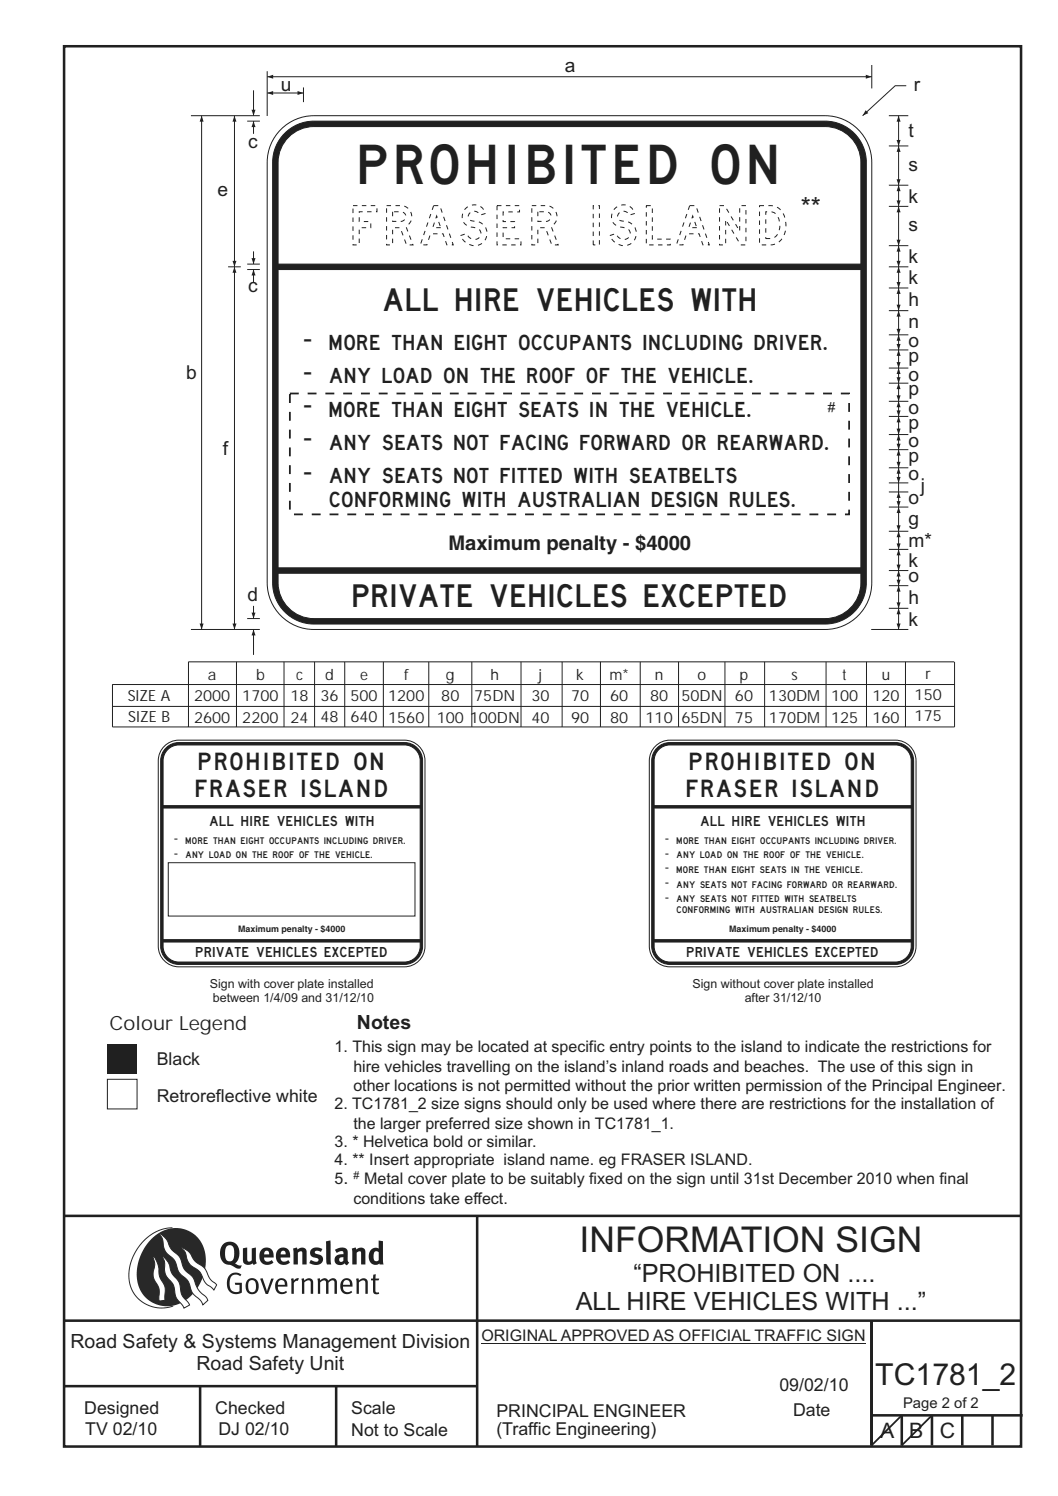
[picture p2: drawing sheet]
<svg xmlns="http://www.w3.org/2000/svg" width="210mm" height="297mm" viewBox="0 0 210 297" stroke-linecap="round" stroke-linejoin="round" font-family="sans-serif">
<g fill="none" stroke="#231f20" stroke-width=".51">
<path d="M12.7 9.2h190v278h-190zM12.7 241.4h190M94.7 241.4v45.8M12.7 275.2h82M12.7 262.2h190.1M39.7 275.2v12M66.7 275.2v12M173 262.1v24.9M173 281h30M179 281v6M185 281v6M191 281v6"/>
<path d="M197 281v6"/>
</g>
<path d="M95.5 266.7h76.3" fill="none" stroke="#231f20" stroke-width=".2"/>
<path d="M21.3 207.3h5.9v5.8h-5.9z" fill-rule="evenodd" fill="#231f20"/>
<path d="M21.3 214.3h5.9v5.9h-5.9z" fill-rule="evenodd" fill="#fff" stroke="#231f20" stroke-width=".2"/>
<path d="M34.2 243.8a9.5 9.5 0 0 0-8.6 9.7 6.5 6.5 0 0 0 8.8 5.8" fill="none" stroke="#2a2723" stroke-width=".2"/>
<path d="M30.1 245.9a6.1 6.1 0 0 1 7.3-1.6 6.1 6.1 0 0 1 3.4 6.7 9 9 0 0 1-6.5 8.2 6.1 6.1 0 0 1-7.1-7 10.4 10.4 0 0 1 2.9-6.3z" fill-rule="evenodd" fill="#2a2723"/>
<g fill="#fff" stroke="#2a2723" stroke-width=".2">
<path d="M30.4 249.4l.3 .3 .6 1.2 .4 2.5 1 2 .1 2.7-1.2 .2v-2.5l-1-1.8-.2-.7v-.7l.3-1.7z" fill-rule="evenodd"/>
<path d="M36 247.7l.5 .2 .9 .6 1.3 1.8 2 1.5 1 2.1 1.3 1.2-.5 1-1.7-1.4-1.2-2.3-1.9-1.4-.6-.9-.4-1.5z" fill-rule="evenodd"/>
<path d="M31.7 244.9l.3 .2 .9 .8 1.1 2 1.6 1.6 1 2.4 1.6 1.6 1.2 2.6 1.6 1.6 .2 .5-.9 .9-.5-.9-1.6-1.5-1-2.5-1.7-1.6-.9-2.4-1.7-1.7-.4-1-.3-1.5z" fill-rule="evenodd"/>
<path d="M32.2 249.4l.5 .4 .7 .9 .7 2.1 1.5 1.9 .5 2.4 1.5 1.8v.2l-1.1 .6-1.6-2.1-.5-2.6-1.5-1.9-.2-.9v-1.7z" fill-rule="evenodd"/>
</g>
<g fill="#231f20">
<path d="M45.6 253.1l.5-.3 .7-.2 .6 .1 .5 .4-.2 .3-.9-.4-.8 .3-.3 .6-.1 1.1 .1 .7 .3 .5 .5 .3h.6l.4-.1v-1.3h-.8l-.1-.4h1.4v1.9l-.7 .3h-.8l-.6-.2-.5-.5-.3-.7-.1-1 .2-.8z" fill-rule="evenodd"/>
<path d="M49.5 254.3l.7-.1 .5 .4 .1 1.3-.2 .4-.3 .2h-.5l-.4-.4-.1-1zM49.2 254.1l-.3 .4-.2 .7 .3 1.1 .7 .6 1-.1 .4-.4 .2-.6v-.7l-.2-.7-.3-.4-.5-.2h-.6z" fill-rule="evenodd"/>
<path d="M51.6 253.9l.5-.1 .9 2.6 .8-2.6h.5l-1.1 3.1h-.5z" fill-rule="evenodd"/>
<path d="M55.4 254.3l.4-.2 .4 .1 .3 .3v.6h-1.3zM55.1 254.1l-.4 .4-.1 .5v.8l.3 .6 .4 .4 .5 .1h.6l.5-.3h.1l-.2-.4-.6 .3-.7-.1-.2-.3-.1-.5v-.2h1.8l-.2-1.2-.3-.3-.5-.1h-.5z" fill-rule="evenodd"/>
<path d="M57.7 253.9l.5-.1 .1 .4 .5-.4h.5l-.2 .5h-.4l-.3 .4-.1 2.2h-.5z" fill-rule="evenodd"/>
<path d="M59.8 253.9l.5-.1a.24 .24 0 0 0 .1 .4 .24 .24 0 0 0 .3-.3l.8-.1 .6 .4 .1 2.7h-.5v-2.4l-.2-.2-.3-.1-.8 .4v2.3h-.5z" fill-rule="evenodd"/>
<path d="M63 253.9l.5-.1a.24 .24 0 0 0 .1 .3 .24 .24 0 0 0 .3-.2l.6-.1 .5 .2a.25 .25 0 0 0 .2 .2 .25 .25 0 0 0 .2-.2l.8-.2 .6 .4 .1 2.7h-.5v-2.4l-.1-.2-.3-.1-.8 .4v2.3h-.5v-2.4l-.1-.2-.3-.1-.8 .4v2.3h-.4z" fill-rule="evenodd"/>
<path d="M68.4 254.3l.4-.2 .4 .2 .3 .8h-1.4zM68 254.1l-.3 .4-.1 .5v.8l.2 .6 .4 .4 .5 .1h.5l.5-.2 .2-.1-.2-.4-.6 .3-.7-.1-.3-.4v-.6h1.9l-.2-1.1-.4-.4-.5-.1h-.5z" fill-rule="evenodd"/>
<path d="M70.7 253.9l.4-.1a.24 .24 0 0 0 .2 .4 .24 .24 0 0 0 .3-.3l.8-.1 .5 .4 .1 2.7h-.5v-2.4l-.1-.2-.3-.1-.9 .4v2.3h-.4z" fill-rule="evenodd"/>
<path d="M74.1 253.1l.5-.1-.1 .8h.8l-.2 .4h-.6v2.2l.2 .2 .5-.1 .1 .3-.3 .1h-.6l-.3-.4-.1-2.3h-.4v-.4h.4z" fill-rule="evenodd"/>
<path d="M45 247.4l.4-.2h.4l.4 .2 .2 .4v1.8l-.2 .5-.3 .3-.7-.1-.4-.5-.1-1.5zM44.3 247l-.5 .9-.1 1.2 .3 1.1 .7 .7 1.1 .2 1.3 .7h.7l.2-.6h-.6l-.8-.4 .7-.8 .2-1.2a1.95 1.95 0 0 0-.9-2 1.95 1.95 0 0 0-2.3 .2z" fill-rule="evenodd"/>
<path d="M48.2 247.8l.9-.1v2.4l.1 .3 .3 .1 .5-.3v-2.4l.8-.1v2.6l.2 .5-.7 .3a.39 .39 0 0 0-.7 0l-.8-.1-.5-.4z" fill-rule="evenodd"/>
<path d="M52.6 248.4l.3-.1 .3 .1 .2 .6h-1zM51.9 248.1l-.3 .4-.1 .8 .1 .7 .3 .7 .5 .3 .6 .1 .7-.1 .6-.3-.4-.5-.4 .2-.5 .1-.4-.2-.2-.4v-.2h1.9l-.1-1.1-.3-.6-1-.3-.5 .1z" fill-rule="evenodd"/>
<path d="M55.9 248.4l.3-.1 .3 .1 .2 .6h-1zM55.2 248.1l-.3 .5-.1 .8 .1 .7 .3 .6 .5 .3 .6 .1 .7-.1 .6-.3-.4-.5-.5 .2h-.6l-.4-.5v-.2h1.9l-.1-1-.3-.7-.5-.2-.5-.1-.5 .1z" fill-rule="evenodd"/>
<path d="M58.1 247.9l.8-.2 .1 .4 1-.4 .7 .3 .2 .5v2.5h-.9v-2.2l-.2-.4-.7 .3v2.3h-.8z" fill-rule="evenodd"/>
<path d="M61.8 248l.9-.3 1.3 .3-.3 .5-.8-.2-.4 .3 .1 .2 1 .4 .4 .4 .1 .8-.5 .5-1 .2-1.2-.3 .3-.7 1.1 .4 .2-.1 .2-.2-.1-.4-1-.2-.4-.3-.2-.7z" fill-rule="evenodd"/>
<path d="M67.4 249.7l.8-.1-.1 .7-.3 .2h-.3l-.2-.4zM66.5 248.1l.3 .7 .8-.4 .5 .2a.32 .32 0 0 1 0 .4 .32 .32 0 0 1-.4 0l-.6 .1-.4 .3-.3 .4v.6l.2 .4 .3 .2 1.1 .1a.46 .46 0 0 1 .8 .1l.5-.5-.3-.4v-1.8l-.2-.5-.4-.3h-.6z" fill-rule="evenodd"/>
<path d="M69.8 247.9l.8-.2 .1 .4 1-.4 .7 .3 .1 .5v2.5h-.8v-2.3l-.3-.3-.6 .3v2.3h-.9z" fill-rule="evenodd"/>
<path d="M74.4 248.5l.4-.1 .4 .2v1.6l-.4 .2-.4-.1-.2-.3v-1zM75.2 246.3v1.3a.19 .19 0 0 1-.1 .3 .19 .19 0 0 1-.3-.2l-.8 .1-.5 .6-.3 .9 .1 1 .3 .5 .6 .3h.6l.5-.3 .1 .2h.7l-.1-4.6z" fill-rule="evenodd"/>
<path d="M64.7 246.5l.9-.2 .1 4.7h-.8l-.1-.3z" fill-rule="evenodd"/>
</g>
<g fill="none" stroke="#231f20" stroke-width=".2">
<path d="M22.3 135.9h167.2M46.9 131.4v12.9M56.4 131.4v12.9M62.4 131.4v12.9M68.4 131.4v12.9M76.1 131.4v12.9M85.1 131.4v12.9M93.7 131.4v12.9M103.4 131.4v12.9M111.6 131.4v12.9M119.2 131.4v12.9M127.1 131.4v12.9"/>
<path d="M134.7 131.4v12.9M143.9 131.4v12.9M151.8 131.4v12.9M164 131.4v12.9M172 131.4v12.9M179.7 131.4v12.9M189.4 131.4h-152v12.9M189.5 131.4v12.9h-167.2v-8.5M22.3 140.2h167.2"/>
</g>
<path d="M179 281l-6 6M185 281l-6 6" fill="none" stroke="#231f20" stroke-width=".35"/>
<path d="M56.2 25.3a9.2 9.2 0 0 1 6.1-2.3h101.5a9.3 9.3 0 0 1 9.2 9.2v83.5a9.3 9.3 0 0 1-9.2 9.3h-101.5a9.3 9.3 0 0 1-9.3-9.3v-83.5a9.2 9.2 0 0 1 3.2-6.9z" fill-rule="evenodd" fill="#fff" stroke="#231f20" stroke-width=".2"/>
<path d="M56.5 26.5a8.2 8.2 0 0 1 5.8-2.4h101.5a8.2 8.2 0 0 1 8.2 8.1v83.5a8.2 8.2 0 0 1-8.2 8.2h-101.5a8.2 8.2 0 0 1-8.2-8.2v-83.5a8.2 8.2 0 0 1 2.4-5.7z" fill-rule="evenodd" fill="#231f20" stroke="#231f20" stroke-width=".2"/>
<path d="M57.6 26.9a7.1 7.1 0 0 1 4.7-1.8h101.5a7.1 7.1 0 0 1 7.1 7.1v83.5a7.1 7.1 0 0 1-7.1 7.1h-101.5a7.1 7.1 0 0 1-7.1-7.1v-83.5a7.1 7.1 0 0 1 2.4-5.3z" fill-rule="evenodd" fill="#fff" stroke="#231f20" stroke-width=".2"/>
<path d="M54.6 52.4h116.8v1.1h-116.8z" fill-rule="evenodd" fill="#231f20" stroke="#231f20" stroke-width=".2"/>
<path d="M53 15.2h120" fill="none" stroke="#231f20" stroke-width=".2"/>
<g fill="#231f20">
<path d="M171.9 14.8l1.1 .4-1.1 .4z"/>
<path d="M53 15.2l1.2-.4v.8z"/>
</g>
<path d="M53 18.5h7.2" fill="none" stroke="#231f20" stroke-width=".2"/>
<g fill="#231f20">
<path d="M59.1 18.1l1.1 .4-1.1 .4z"/>
<path d="M53 18.5l1.2-.4v.8z"/>
</g>
<path d="M173 12.9v4.7M179.9 17h-2.2l-6.5 6" fill="none" stroke="#231f20" stroke-width=".2"/>
<path d="M171.8 21.9l.6 .6-1.2 .5z" fill="#231f20"/>
<path d="M178.4 109.1v4.2" fill="none" stroke="#231f20" stroke-width=".2"/>
<g fill="#231f20">
<path d="M178.4 109.1l.4 1.2h-.8z"/>
<path d="M178 112.1h.8l-.4 1.2z"/>
</g>
<path d="M178.4 105.5v3.6" fill="none" stroke="#231f20" stroke-width=".2"/>
<g fill="#231f20">
<path d="M178.4 105.5l.4 1.2h-.8z"/>
<path d="M178 107.9h.8l-.4 1.2z"/>
</g>
<path d="M178.4 100.7v4.8" fill="none" stroke="#231f20" stroke-width=".2"/>
<g fill="#231f20">
<path d="M178.4 100.7l.4 1.2h-.8z"/>
<path d="M178 104.3h.8l-.4 1.2z"/>
</g>
<path d="M178.4 73.1v3" fill="none" stroke="#231f20" stroke-width=".2"/>
<g fill="#231f20">
<path d="M178.4 73.1l.4 1.2h-.8z"/>
<path d="M178 74.9h.8l-.4 1.2z"/>
</g>
<g fill="none" stroke="#231f20" stroke-width=".2">
<path d="M53 14.1v8.9M176.4 76.1h3.9M176.4 79.7h3.9M178.4 79.7v3M176.4 82.7h3.9M176.4 89.3h3.9M176.4 97.7h3.9M176.4 86.3h3.9M176.4 92.9h3.9M176.4 109.1h3.9M176.4 105.5h3.9M176.4 113.3h3.9"/>
<path d="M176.4 100.7h3.9"/>
</g>
<g fill="#231f20">
<path d="M178 81.5h.8l-.4 1.2z"/>
<path d="M178.4 79.7l.4 1.2h-.8z"/>
</g>
<path d="M178.4 86.3v3" fill="none" stroke="#231f20" stroke-width=".2"/>
<g fill="#231f20">
<path d="M178 88.1h.8l-.4 1.2z"/>
<path d="M178.4 86.3l.4 1.2h-.8z"/>
</g>
<path d="M178.4 92.9v3" fill="none" stroke="#231f20" stroke-width=".2"/>
<g fill="#231f20">
<path d="M178 94.7h.8l-.4 1.2z"/>
<path d="M178.4 92.9l.4 1.2h-.8z"/>
</g>
<path d="M178.4 76.1v3.6" fill="none" stroke="#231f20" stroke-width=".2"/>
<g fill="#231f20">
<path d="M178.4 76.1l.4 1.2h-.8z"/>
<path d="M178 78.5h.8l-.4 1.2z"/>
</g>
<path d="M178.4 82.7v3.6" fill="none" stroke="#231f20" stroke-width=".2"/>
<g fill="#231f20">
<path d="M178.4 82.7l.4 1.2h-.8z"/>
<path d="M178 85.1h.8l-.4 1.2z"/>
</g>
<path d="M178.4 89.3v3.6" fill="none" stroke="#231f20" stroke-width=".2"/>
<g fill="#231f20">
<path d="M178.4 89.3l.4 1.2h-.8z"/>
<path d="M178 91.7h.8l-.4 1.2z"/>
</g>
<path d="M178.4 97.7v3" fill="none" stroke="#231f20" stroke-width=".2"/>
<g fill="#231f20">
<path d="M178.4 97.7l.4 1.2h-.8z"/>
<path d="M178 99.5h.8l-.4 1.2z"/>
</g>
<path d="M60.2 17.4v2.9M176.4 95.9h3.9M178.4 95.9v1.8M178.4 113.3v3M172.9 125h7.4" fill="none" stroke="#231f20" stroke-width=".2"/>
<path d="M54.6 112.7h116.8v1.1h-116.8z" fill-rule="evenodd" fill="#231f20" stroke="#231f20" stroke-width=".2"/>
<g fill="#231f20">
<path d="M178 115.1h.8l-.4 1.2z"/>
<path d="M178.4 113.3l.4 1.2h-.8z"/>
</g>
<path d="M176.4 116.3h3.9M178.4 116.3v4.5M176.4 120.8h3.9" fill="none" stroke="#231f20" stroke-width=".2"/>
<g fill="#231f20">
<path d="M178.4 116.3l.4 1.2h-.8z"/>
<path d="M178 119.6h.8l-.4 1.2z"/>
</g>
<path d="M178.4 120.8v4.2" fill="none" stroke="#231f20" stroke-width=".2"/>
<g fill="#231f20">
<path d="M178 123.8h.8l-.4 1.2z"/>
<path d="M178.4 120.8l.4 1.2h-.8z"/>
</g>
<path d="M57.5 78.1h111v24h-111z" fill="none" stroke="#231f20" stroke-width=".35" stroke-dasharray="1.8 1.8" stroke-linecap="butt"/>
<path d="M40 23v102" fill="none" stroke="#231f20" stroke-width=".2"/>
<g fill="#231f20">
<path d="M40 23l.4 1.2h-.8z"/>
<path d="M39.6 123.8h.8l-.4 1.2z"/>
</g>
<path d="M46.5 53v72" fill="none" stroke="#231f20" stroke-width=".2"/>
<g fill="#231f20">
<path d="M46.5 53l.4 1.2h-.8z"/>
<path d="M46.1 123.8h.8l-.4 1.2z"/>
</g>
<path d="M50.3 125v5" fill="none" stroke="#231f20" stroke-width=".2"/>
<path d="M50.3 125l.4 1.2h-.8z" fill="#231f20"/>
<path d="M50.3 24.1v2.5" fill="none" stroke="#231f20" stroke-width=".2"/>
<path d="M50.3 24.1l.4 1.1h-.8z" fill="#231f20"/>
<path d="M50.3 17.9v5.1" fill="none" stroke="#231f20" stroke-width=".2"/>
<path d="M49.9 21.8h.8l-.4 1.2z" fill="#231f20"/>
<path d="M37.9 23h13.7M49.1 24.1h2.5M37.9 125h13.7M49.1 122.8h2.5M50.3 120.3v2.5" fill="none" stroke="#231f20" stroke-width=".2"/>
<path d="M49.9 121.6h.8l-.4 1.2z" fill="#231f20"/>
<path d="M46.5 23v30M49.1 52.4h2.5M49.1 53.5h2.5" fill="none" stroke="#231f20" stroke-width=".2"/>
<g fill="#231f20">
<path d="M46.1 51.8h.8l-.4 1.2z"/>
<path d="M46.5 23l.4 1.2h-.8z"/>
</g>
<path d="M50.3 49.9v2.5" fill="none" stroke="#231f20" stroke-width=".2"/>
<path d="M49.9 51.2h.8l-.4 1.2z" fill="#231f20"/>
<path d="M50.3 53.5v2.5" fill="none" stroke="#231f20" stroke-width=".2"/>
<path d="M50.3 53.5l.4 1.2h-.8z" fill="#231f20"/>
<path d="M45.3 53h2.5M178.4 57.2v4.5" fill="none" stroke="#231f20" stroke-width=".2"/>
<g fill="#231f20">
<path d="M178.4 57.2l.4 1.2h-.8z"/>
<path d="M178 60.5h.8l-.4 1.2z"/>
</g>
<path d="M178.4 66.5v3" fill="none" stroke="#231f20" stroke-width=".2"/>
<g fill="#231f20">
<path d="M178.4 66.5l.4 1.2h-.8z"/>
<path d="M178 68.3h.8l-.4 1.2z"/>
</g>
<path d="M178.4 48.8v4.2M176.4 69.5h3.9M176.4 61.7h3.9" fill="none" stroke="#231f20" stroke-width=".2"/>
<g fill="#231f20">
<path d="M178.4 48.8l.4 1.2h-.8z"/>
<path d="M178 51.8h.8l-.4 1.2z"/>
</g>
<path d="M178.4 36.8v4.2M176.4 48.8h3.9M176.4 41h3.9" fill="none" stroke="#231f20" stroke-width=".2"/>
<g fill="#231f20">
<path d="M178.4 36.8l.4 1.2h-.8z"/>
<path d="M178 39.8h.8l-.4 1.2z"/>
</g>
<path d="M176.4 36.8h3.9M178.4 29v7.8" fill="none" stroke="#231f20" stroke-width=".2"/>
<g fill="#231f20">
<path d="M178.4 29l.4 1.2h-.8z"/>
<path d="M178 35.6h.8l-.4 1.2z"/>
</g>
<path d="M176.4 29h3.9M178.4 23v6" fill="none" stroke="#231f20" stroke-width=".2"/>
<g fill="#231f20">
<path d="M178.4 23l.4 1.2h-.8z"/>
<path d="M178 27.8h.8l-.4 1.2z"/>
</g>
<path d="M176.4 23h3.9M176.4 57.2h3.9M176.4 53h3.9M176.4 73.1h3.9M176.4 66.5h3.9M178.4 69.5v3.6" fill="none" stroke="#231f20" stroke-width=".2"/>
<g fill="#231f20">
<path d="M178.4 69.5l.4 1.2h-.8z"/>
<path d="M178 71.9h.8l-.4 1.2z"/>
</g>
<path d="M178.4 61.7v4.8" fill="none" stroke="#231f20" stroke-width=".2"/>
<g fill="#231f20">
<path d="M178 65.3h.8l-.4 1.2z"/>
<path d="M178.4 61.7l.4 1.2h-.8z"/>
</g>
<path d="M178.4 53v4.2" fill="none" stroke="#231f20" stroke-width=".2"/>
<g fill="#231f20">
<path d="M178 56h.8l-.4 1.2z"/>
<path d="M178.4 53l.4 1.2h-.8z"/>
</g>
<path d="M178.4 41v7.8" fill="none" stroke="#231f20" stroke-width=".2"/>
<g fill="#231f20">
<path d="M178.4 41l.4 1.2h-.8z"/>
<path d="M178 47.6h.8l-.4 1.2z"/>
</g>
<path d="M130.1 148.1a4.1 4.1 0 0 1 2.9-1.2h44.7a4.1 4.1 0 0 1 4.1 4.1v36.9a4.1 4.1 0 0 1-4.1 4h-44.7a4.1 4.1 0 0 1-4.1-4v-36.9a4.1 4.1 0 0 1 1.2-2.9z" fill-rule="evenodd" fill="#fff" stroke="#231f20" stroke-width=".2"/>
<path d="M130.4 148.5a3.6 3.6 0 0 1 2.6-1.1h44.7a3.6 3.6 0 0 1 3.6 3.6v36.9a3.6 3.6 0 0 1-3.6 3.6h-44.7a3.6 3.6 0 0 1-3.6-3.6v-36.9a3.6 3.6 0 0 1 1-2.5z" fill-rule="evenodd" fill="#231f20" stroke="#231f20" stroke-width=".2"/>
<path d="M131 148.6l1.3-.6 .7-.1h44.7a3.1 3.1 0 0 1 3.2 3.1v36.9a3.1 3.1 0 0 1-3.2 3.1h-44.7a3.1 3.1 0 0 1-3.2-3.1v-36.9a3.1 3.1 0 0 1 1.2-2.4z" fill-rule="evenodd" fill="#fff" stroke="#231f20" stroke-width=".2"/>
<g fill="#231f20" stroke="#231f20" stroke-width=".2">
<path d="M129.6 159.9h51.5v.5h-51.5z" fill-rule="evenodd"/>
<path d="M129.6 186.5h51.5v.5h-51.5z" fill-rule="evenodd"/>
</g>
<path d="M32.6 148.1a4.1 4.1 0 0 1 2.9-1.2h44.8a4.1 4.1 0 0 1 4.1 4.1v36.9a4.1 4.1 0 0 1-4.1 4h-44.8a4.1 4.1 0 0 1-4.1-4v-36.9a4.1 4.1 0 0 1 1.2-2.9z" fill-rule="evenodd" fill="#fff" stroke="#231f20" stroke-width=".2"/>
<path d="M33 148.5a3.6 3.6 0 0 1 2.5-1.1h44.8a3.6 3.6 0 0 1 3.6 3.6v36.9a3.6 3.6 0 0 1-3.6 3.6h-44.8a3.6 3.6 0 0 1-3.6-3.6v-36.9a3.6 3.6 0 0 1 1.1-2.5z" fill-rule="evenodd" fill="#231f20" stroke="#231f20" stroke-width=".2"/>
<path d="M33.5 148.6l1.3-.6 .7-.1h44.8a3.1 3.1 0 0 1 3.1 3.1v36.9a3.1 3.1 0 0 1-3.1 3.1h-44.8a3.1 3.1 0 0 1-3.1-3.1v-36.9a3.1 3.1 0 0 1 1.1-2.4z" fill-rule="evenodd" fill="#fff" stroke="#231f20" stroke-width=".2"/>
<g fill="#231f20" stroke="#231f20" stroke-width=".2">
<path d="M32.1 159.9h51.6v.5h-51.6z" fill-rule="evenodd"/>
<path d="M32.1 186.5h51.6v.5h-51.6z" fill-rule="evenodd"/>
</g>
<path d="M33.4 171.3h49v10.6h-49z" fill-rule="evenodd" fill="#fff" stroke="#231f20" stroke-width=".2"/>
<g font-size="7.8" fill="#231f20">
<text x="71.5" y="36.6">PROHIBITED ON</text>
<text x="70.1" y="48.6">FRASER ISLAND</text>
</g>
<text font-size="7.1" fill="#231f20" x="115" y="248.5">INFORMATION SIGN</text>
<text font-size="6" fill="#231f20" x="173.7" y="275">TC1781_2</text>
<text font-size="5.2" fill="#231f20" x="159" y="43">**</text>
<g font-size="5.1" fill="#231f20">
<text x="60.2" y="68.8">-</text>
<text x="60.2" y="75.4">-</text>
<text x="60.2" y="82">-</text>
<text x="60.2" y="88.6">-</text>
<text x="60.2" y="95.2">-</text>
</g>
<g font-size="5" fill="#231f20">
<text x="125.7" y="254.5">“PROHIBITED ON ....</text>
<text x="114.3" y="260.1">ALL HIRE VEHICLES WITH ...”</text>
</g>
<g font-size="4.5" fill="#231f20">
<text x="76.2" y="61.7">ALL HIRE VEHICLES WITH</text>
<text x="70.1" y="120.6">PRIVATE VEHICLES EXCEPTED</text>
</g>
<g font-size="4.2" fill="#231f20">
<text x="174.7" y="285.6">A</text>
<text x="180.5" y="285.6">B</text>
<text x="186.6" y="285.6">C</text>
</g>
<text font-size="4" fill="#231f20" x="89" y="109.2">Maximum penalty - $4000</text>
<g font-size="3.9" fill="#231f20">
<text x="21.8" y="204.5">Colour Legend</text>
<text x="70.8" y="204.4">Notes</text>
<text x="14" y="267.6">Road Safety &amp; Systems Management Division</text>
<text x="39" y="271.9">Road Safety Unit</text>
</g>
<g font-size="3.8" fill="#231f20">
<text x="112.1" y="14.3">a</text>
<text x="55.7" y="18.1">u</text>
<text x="181.4" y="18">r</text>
<text x="49.3" y="29.3">c</text>
<text x="180.3" y="27.3">t</text>
<text x="180.3" y="33.9">s</text>
<text x="43.2" y="39">e</text>
<text x="180.3" y="40.2">k</text>
<text x="180.3" y="45.9">s</text>
<text x="180.3" y="52.2">k</text>
<text x="49.3" y="58">c</text>
<text x="180.3" y="56.4">k</text>
<text x="180.3" y="60.8">h</text>
<text x="180.3" y="65.1">n</text>
<text x="180.3" y="71.9">p</text>
<text x="180.3" y="69">o</text>
<text x="37" y="75.3">b</text>
<text x="180.3" y="75.6">o</text>
<text x="180.3" y="82.2">o</text>
<text x="180.3" y="78.5">p</text>
<text x="180.3" y="88.8">o</text>
<text x="180.3" y="85.1">p</text>
<text x="44.2" y="90.4">f</text>
<text x="180.3" y="95.2">o</text>
<text x="180.3" y="91.7">p</text>
<text x="180.3" y="100.2">o</text>
<text x="182.8" y="97.7">j</text>
<text x="180.3" y="104.1">g</text>
<text x="180.3" y="112.5">k</text>
<text x="180.3" y="108.7">m*</text>
<text x="49.1" y="119.3">d</text>
<text x="180.3" y="115.6">o</text>
<text x="180.3" y="119.9">h</text>
<text x="180.3" y="124.3">k</text>
</g>
<g font-size="3.5" fill="#231f20">
<text x="31.1" y="211.4">Black</text>
<text x="31.1" y="218.8">Retroreflective white</text>
<text x="16.7" y="280.6">Designed</text>
<text x="42.7" y="280.6">Checked</text>
<text x="69.7" y="280.6">Scale</text>
<text x="98.5" y="281.3">PRINCIPAL ENGINEER</text>
<text x="154.7" y="276.2">09/02/10</text>
<text x="157.4" y="281.2">Date</text>
<text x="16.9" y="284.8">TV 02/10</text>
<text x="43.3" y="284.9">DJ 02/10</text>
<text x="69.7" y="285.2">Not to Scale</text>
<text x="98.5" y="284.8">(Traffic Engineering)</text>
</g>
<g font-size="3.4" fill="#231f20">
<text x="39.5" y="153">PROHIBITED ON</text>
<text x="137" y="153">PROHIBITED ON</text>
<text x="38.9" y="158.3">FRASER ISLAND</text>
<text x="136.4" y="158.3">FRASER ISLAND</text>
</g>
<g font-size="3.2" fill="#231f20">
<text x="66.4" y="208.9">1. This sign may be located at specific entry points to the island to indicate the restrictions for</text>
<text x="70.1" y="212.8">hire vehicles travelling on the island’s inland roads and beaches. The use of this sign in</text>
<text x="66.4" y="220.2">2. TC1781_2 size signs should only be used where there are restrictions for the installation of</text>
<text x="70.1" y="216.7">other locations is not permitted without the prior written permission of the Principal Engineer.</text>
<text x="66.4" y="227.7">3. * Helvetica bold or similar.</text>
<text x="70.1" y="224.1">the larger preferred size shown in TC1781_1.</text>
<text x="66.4" y="231.2">4. ** Insert appropriate island name. eg FRASER ISLAND.</text>
<text x="66.4" y="235.1">5.</text>
<text x="70.1" y="239.1">conditions take effect.</text>
<text x="72.3" y="235.1">Metal cover plate to be suitably fixed on the sign until 31st December 2010 when final</text>
<text x="95.5" y="266.3">ORIGINAL APPROVED AS OFFICIAL TRAFFIC SIGN</text>
</g>
<g font-size="3" fill="#231f20">
<text x="65.5" y="69.5">MORE THAN EIGHT OCCUPANTS INCLUDING DRIVER.</text>
<text x="65.5" y="76.1">ANY LOAD ON THE ROOF OF THE VEHICLE.</text>
<text x="65.5" y="82.7">MORE THAN EIGHT SEATS IN THE VEHICLE.</text>
<text x="65.5" y="89.3">ANY SEATS NOT FACING FORWARD OR REARWARD.</text>
<text x="65.5" y="95.9">ANY SEATS NOT FITTED WITH SEATBELTS</text>
<text x="65.5" y="100.7">CONFORMING WITH AUSTRALIAN DESIGN RULES.</text>
<text x="41.3" y="135">a</text>
<text x="50.8" y="135">b</text>
<text x="58.8" y="135">c</text>
<text x="64.5" y="134.9">d</text>
<text x="71.5" y="134.9">e</text>
<text x="80.2" y="135">f</text>
<text x="88.5" y="135">g</text>
<text x="97.4" y="135">h</text>
<text x="106.9" y="135">j</text>
<text x="114.4" y="135">k</text>
<text x="121" y="135">m*</text>
<text x="130" y="135">n</text>
<text x="138.5" y="135">o</text>
<text x="146.8" y="135">p</text>
<text x="157.1" y="135">s</text>
<text x="167.3" y="135">t</text>
<text x="175" y="135">u</text>
<text x="183.7" y="134.8">r</text>
<text x="25.4" y="139.2">SIZE A</text>
<text x="25.5" y="143.4">SIZE B</text>
<text x="38.5" y="139.2">2000</text>
<text x="38.5" y="143.5">2600</text>
<text x="48.1" y="139.2">1700</text>
<text x="48.1" y="143.5">2200</text>
<text x="57.7" y="139.2">18</text>
<text x="57.7" y="143.5">24</text>
<text x="63.6" y="139.1">36</text>
<text x="63.6" y="143.3">48</text>
<text x="69.5" y="139.1">500</text>
<text x="69.5" y="143.3">640</text>
<text x="77" y="139.2">1200</text>
<text x="77" y="143.5">1560</text>
<text x="86.7" y="143.5">100</text>
<text x="87.6" y="139.2">80</text>
<text x="93.2" y="143.5">100DN</text>
<text x="94.1" y="139.2">75DN</text>
<text x="105.5" y="139.2">30</text>
<text x="105.5" y="143.5">40</text>
<text x="113.3" y="139.2">70</text>
<text x="113.3" y="143.5">90</text>
<text x="121.1" y="139.2">60</text>
<text x="121.1" y="143.5">80</text>
<text x="128.1" y="143.5">110</text>
<text x="129" y="139.2">80</text>
<text x="135.2" y="139.2">50DN</text>
<text x="135.2" y="143.5">65DN</text>
<text x="145.9" y="139.2">60</text>
<text x="145.9" y="143.5">75</text>
<text x="152.6" y="139.2">130DM</text>
<text x="152.6" y="143.5">170DM</text>
<text x="164.9" y="139.2">100</text>
<text x="164.9" y="143.5">125</text>
<text x="173.2" y="139.2">120</text>
<text x="173.2" y="143.5">160</text>
<text x="181.5" y="143.2">175</text>
<text x="181.5" y="139">150</text>
</g>
<text font-size="2.9" fill="#231f20" x="179.2" y="279.6">Page 2 of 2</text>
<text font-size="2.7" fill="#231f20" x="164.3" y="81.8">#</text>
<g font-size="2.5" fill="#231f20">
<text x="41.6" y="196.1">Sign with cover plate installed</text>
<text x="137.5" y="196.1">Sign without cover plate installed</text>
<text x="42.3" y="198.9">between 1/4/09 and 31/12/10</text>
<text x="147.8" y="198.9">after 31/12/10</text>
</g>
<g font-size="2.2" fill="#231f20">
<text x="34.6" y="167.2">-</text>
<text x="132.1" y="167.2">-</text>
<text x="34.6" y="170.1">-</text>
<text x="132.1" y="170.1">-</text>
<text x="132.1" y="173">-</text>
<text x="132.1" y="178.8">-</text>
<text x="132.1" y="175.9">-</text>
</g>
<text font-size="2.1" fill="#231f20" x="70.1" y="234">#</text>
<g font-size="2" fill="#231f20">
<text x="41.6" y="164">ALL HIRE VEHICLES WITH</text>
<text x="139.1" y="164">ALL HIRE VEHICLES WITH</text>
<text x="39" y="190">PRIVATE VEHICLES EXCEPTED</text>
<text x="136.4" y="190">PRIVATE VEHICLES EXCEPTED</text>
</g>
<g font-size="1.8" fill="#231f20">
<text x="47.3" y="185">Maximum penalty - $4000</text>
<text x="144.7" y="185">Maximum penalty - $4000</text>
</g>
<g font-size="1.3" fill="#231f20">
<text x="36.9" y="167.5">MORE THAN EIGHT OCCUPANTS INCLUDING DRIVER.</text>
<text x="134.4" y="167.5">MORE THAN EIGHT OCCUPANTS INCLUDING DRIVER.</text>
<text x="36.9" y="170.4">ANY LOAD ON THE ROOF OF THE VEHICLE.</text>
<text x="134.3" y="173.3">MORE THAN EIGHT SEATS IN THE VEHICLE.</text>
<text x="134.4" y="170.4">ANY LOAD ON THE ROOF OF THE VEHICLE.</text>
<text x="134.4" y="179.1">ANY SEATS NOT FITTED WITH SEATBELTS</text>
<text x="134.4" y="176.2">ANY SEATS NOT FACING FORWARD OR REARWARD.</text>
<text x="134.4" y="181.2">CONFORMING WITH AUSTRALIAN DESIGN RULES.</text>
</g>
</svg>
